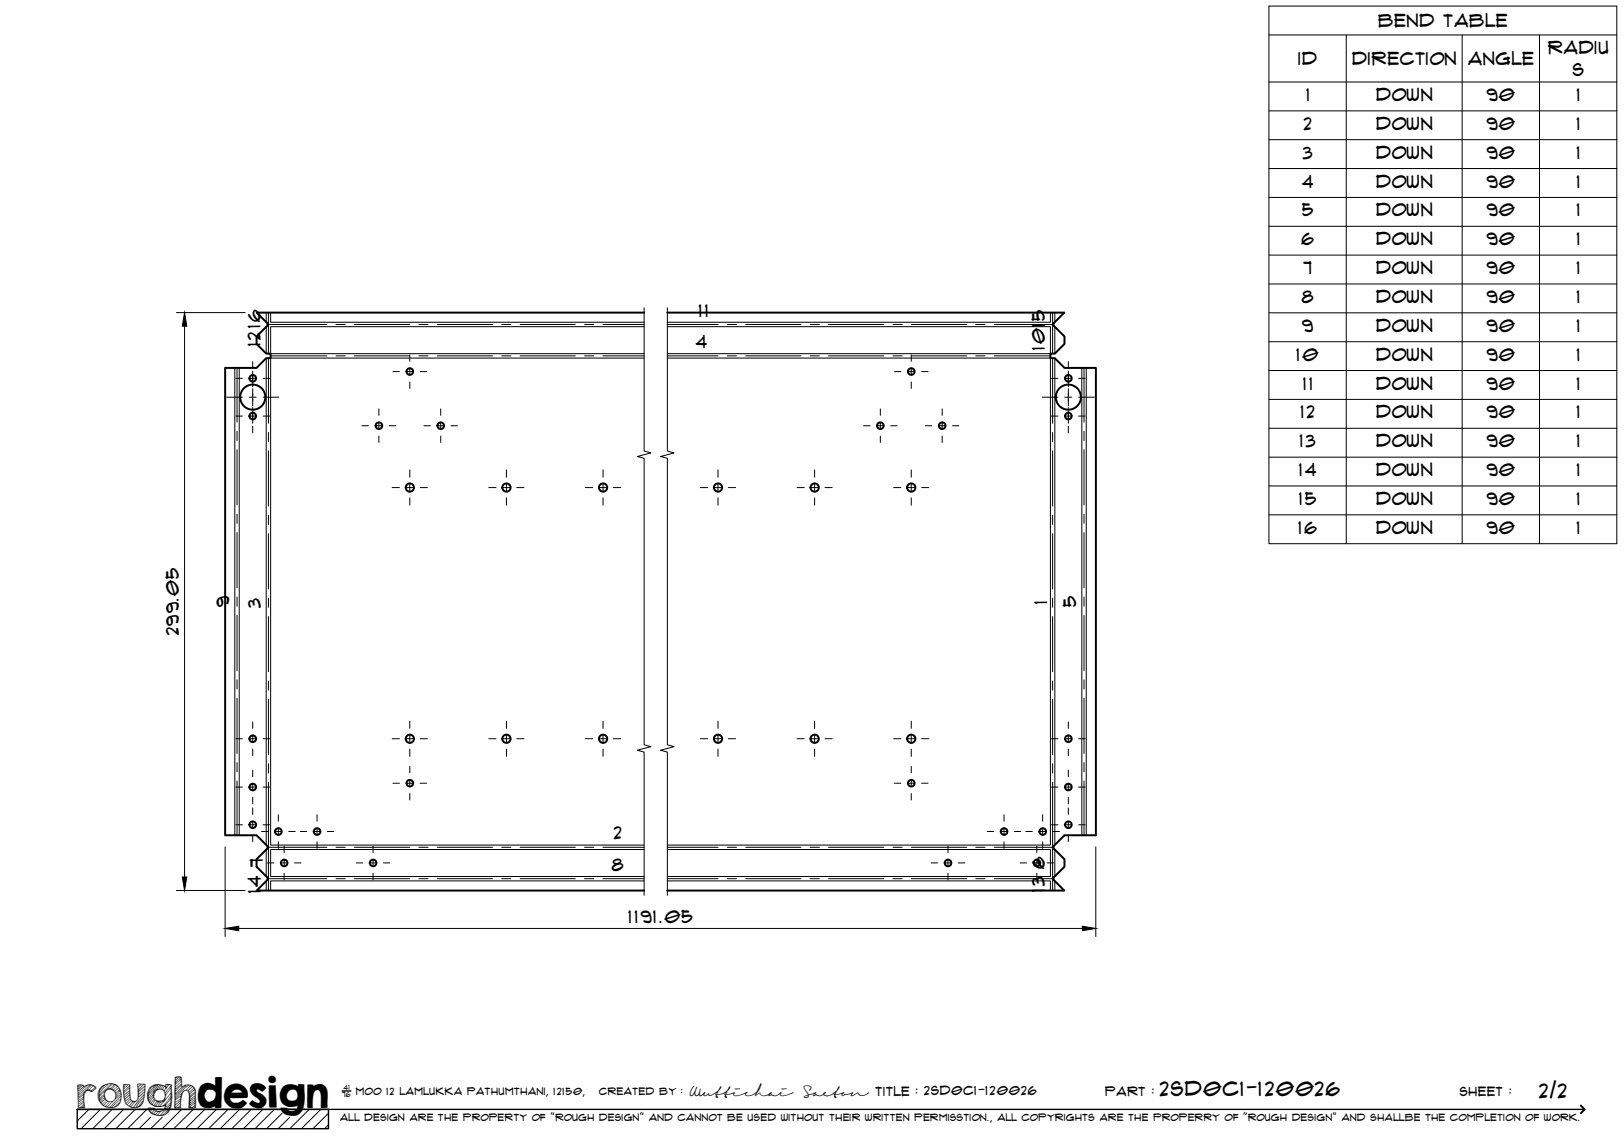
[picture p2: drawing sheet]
<svg xmlns="http://www.w3.org/2000/svg" width="420mm" height="297mm" viewBox="0 0 420 297" stroke-linecap="round" stroke-linejoin="round" font-family="sans-serif">
<!-- layer: Visible -->
<g fill="none" stroke="#000" stroke-width=".51">
<path d="M69.1 84.3l-2.7 2.7v2l2.5 2.5h1.1v1.2h-1.1l-2.5 2.5h-8.1v120.9h8.1l2.7 2.8 .2 .4-.2 .3-2.7 2.7v2l2.7 2.7 .2 .5-.2 .2M166.6 80.9h-100.2l2.7 2.7 .2 .2-.2 .5M172.7 80.9h102.7l-2.8 2.7M272.6 84.3l2.8 2.7v2l-2.5 2.5h-1.1v1.2h1.1l2.5 2.5h8.1v120.9h-8.1l-2.8 2.8M272.7 83.6l-.2 .5 .2 .2M272.6 219.6l2.8 2.7v2l-2.8 2.7M272.7 218.9l-.2 .4 .2 .3M69.1 227.7l-2.7 2.7h100.2M272.6 227.7l2.8 2.7h-102.7M272.7 227l-.2 .5 .2 .2"/>
<circle cx="65.4" cy="97.9" r=".86"/>
<circle cx="106" cy="96.1" r=".86"/>
<circle cx="235.8" cy="96.1" r=".86"/>
<circle cx="276.4" cy="97.9" r=".86"/>
<circle cx="65.4" cy="107.7" r=".86"/>
<circle cx="65.4" cy="102.8" r="3.2"/>
<circle cx="98" cy="110.1" r=".86"/>
<circle cx="114" cy="110.1" r=".86"/>
<circle cx="227.8" cy="110.1" r=".86"/>
<circle cx="243.8" cy="110.1" r=".86"/>
<circle cx="276.4" cy="107.7" r=".86"/>
<circle cx="276.4" cy="102.8" r="3.2"/>
<circle cx="106" cy="126.1" r="1.07"/>
<circle cx="131" cy="126.1" r="1.07"/>
<circle cx="156" cy="126.1" r="1.07"/>
<circle cx="185.8" cy="126.1" r="1.07"/>
<circle cx="210.8" cy="126.1" r="1.07"/>
<circle cx="235.8" cy="126.1" r="1.07"/>
<circle cx="65.4" cy="191.2" r=".86"/>
<circle cx="106" cy="191.2" r="1.07"/>
<circle cx="131" cy="191.2" r="1.07"/>
<circle cx="156" cy="191.2" r="1.07"/>
<circle cx="185.8" cy="191.2" r="1.07"/>
<circle cx="210.8" cy="191.2" r="1.07"/>
<circle cx="235.8" cy="191.2" r="1.07"/>
<circle cx="276.4" cy="191.2" r=".86"/>
<circle cx="65.4" cy="213.4" r=".86"/>
<circle cx="65.4" cy="203.6" r=".86"/>
<circle cx="72" cy="215.2" r=".86"/>
<circle cx="82" cy="215.2" r=".86"/>
<circle cx="106" cy="202.6" r=".86"/>
<circle cx="235.8" cy="202.6" r=".86"/>
<circle cx="259.8" cy="215.2" r=".86"/>
<circle cx="269.8" cy="215.2" r=".86"/>
<circle cx="276.4" cy="213.4" r=".86"/>
<circle cx="276.4" cy="203.6" r=".86"/>
<circle cx="73.5" cy="223.3" r=".86"/>
<circle cx="96.5" cy="223.3" r=".86"/>
<circle cx="245.3" cy="223.3" r=".86"/>
<circle cx="268.3" cy="223.3" r=".86"/>
</g>
<!-- layer: Bend Center -->
<g fill="none" stroke="#000" stroke-width=".26">
<path d="M61.3 95.2v14M69.3 84h15.3M69.4 80.9v10.6M69.4 92.7v16.8M70 92.1h14.6M86.9 84h2.4M86.9 92.1h2.4M91.7 84h14.3M91.7 92.1h14.3M108.4 84h2.3M108.4 92.1h2.3M113.1 84h14.3"/>
<path d="M113.1 92.1h14.3M129.8 84h2.4M129.8 92.1h2.4M134.6 84h14.2M134.6 92.1h14.2M151.2 84h2.4M151.2 92.1h2.4M156 84h10.6M156 92.1h10.6M172.7 84h13.1M172.7 92.1h13.1M188.2 84h2.3"/>
<path d="M188.2 92.1h2.3M192.9 84h14.3M192.9 92.1h14.3M209.6 84h2.4M209.6 92.1h2.4M214.4 84h14.2M214.4 92.1h14.2M231 84h2.4M231 92.1h2.4M235.8 84h14.3M235.8 92.1h14.3M252.5 84h2.3"/>
<path d="M252.5 92.1h2.3M257.2 84h15.3M257.2 92.1h14.6M272.3 80.9v10.6M272.3 92.7v16.8M280.5 95.2v14M61.3 111.6v2.4M61.3 116.4v14.2M69.4 111.9v2.4M69.4 116.7v14.2M272.3 111.9v2.4M272.3 116.7v14.2"/>
<path d="M280.5 111.6v2.4M280.5 116.4v14.2M61.3 133v2.4M61.3 137.8v14.3M69.4 133.3v2.4M69.4 138.1v14.3M272.3 133.3v2.4M272.3 138.1v14.3M280.5 133v2.4M280.5 137.8v14.3M61.3 154.5v2.4M61.3 159.2v14.3"/>
<path d="M69.4 154.8v2.3M69.4 159.5v14.3M272.3 154.8v2.3M272.3 159.5v14.3M280.5 154.5v2.4M280.5 159.2v14.3M61.3 175.9v2.4M69.4 176.2v2.4M272.3 176.2v2.4M280.5 175.9v2.4M61.3 180.7v14.3M61.3 197.3v2.4"/>
<path d="M69.4 181v14.2M69.4 197.6v2.4M272.3 181v14.2M272.3 197.6v2.4M280.5 180.7v14.3M280.5 197.3v2.4M61.3 202.1v14M69.3 219.2h15.3M69.4 202.4v28M86.9 219.2h2.4M91.7 219.2h14.3M108.4 219.2h2.3"/>
<path d="M113.1 219.2h14.3M129.8 219.2h2.4M134.6 219.2h14.2M151.2 219.2h2.4M156 219.2h10.6M172.7 219.2h13.1M188.2 219.2h2.3M192.9 219.2h14.3M209.6 219.2h2.4M214.4 219.2h14.2M231 219.2h2.4M235.8 219.2h14.3"/>
<path d="M252.5 219.2h2.3M257.2 219.2h15.3M272.3 202.4v28M280.5 202.1v14M69.3 227.4h15.3M86.9 227.4h2.4M91.7 227.4h14.3M108.4 227.4h2.3M113.1 227.4h14.3M129.8 227.4h2.4M134.6 227.4h14.2M151.2 227.4h2.4"/>
<path d="M156 227.4h10.6M172.7 227.4h13.1M188.2 227.4h2.3M192.9 227.4h14.3M209.6 227.4h2.4M214.4 227.4h14.2M231 227.4h2.4M235.8 227.4h14.3M252.5 227.4h2.3M257.2 227.4h15.3"/>
</g>
<!-- layer: Visible Narrow -->
<g fill="none" stroke="#000" stroke-width=".26">
<path d="M60.7 95.2v120.9M61.9 95.2v120.9M68.9 80.9v2.5M68.9 84.5v7M68.9 92.7v125.9M70 80.9v2.5h96.6M166.6 92.7h-96.6v126h96.6M166.6 84.5h-96.6v7h96.6M172.7 92.7h99.1v126h-99.1M172.7 84.5h99.1v7h-99.1M271.8 80.9v2.5h-99.1M272.9 80.9v2.5"/>
<path d="M272.9 84.5v7M272.9 92.7v125.9M279.9 95.2v120.9M281 95.2v120.9M68.9 219.8v7M166.6 219.8h-96.6v7h96.6M172.7 219.8h99.1v7h-99.1M272.9 219.8v7M68.9 228v2.4M166.6 227.9h-96.6v2.5M172.7 227.9h99.1v2.5M272.9 228v2.4"/>
</g>
<!-- layer: TitleBlock -->
<path d="M20 287h65v5h-65zM20 287h390M88.5 282.3h2.3" fill="none" stroke="#000" stroke-width=".36"/>
<path d="M409 286.1l1 .9-1 1" fill="none" stroke="#000" stroke-width=".51"/>
<g fill="none" stroke="#000" stroke-width=".26">
<path d="M23 287l-3 3.1M26 287l-5 5M29 287l-5 5M32 287l-5 5M35 287l-5 5M38 287l-5 5M39 289.1l-3 2.9M42 289.1l-3 2.9M47 287l-5 5M50 287l-5 5M53 287l-5 5M56 287l-5 5"/>
<path d="M59 287l-5 5M62 287l-5 5M65 287l-5 5M68 287l-5 5M71 287l-5 5M73 288l-4 4M75 289.1l-3 2.9M80 287l-5 5M83 287l-5 5M85 288l-4 4M85 291l-1 1"/>
</g>
<!-- layer: Smart Centers -->
<g fill="none" stroke="#000" stroke-width=".26">
<path d="M61 97.9h1.7M64.5 97.9h1.8M65.4 93.6v1.6M65.4 96v4.1M68.1 97.9h1.6M101.7 96.1h1.6M105.1 96.1h1.8M106 91.8v1.7M106 95.3v1.8M106 98.8v1.7M108.7 96.1h1.7M231.4 96.1h1.7"/>
<path d="M234.9 96.1h1.7M235.8 91.8v1.7M235.8 95.3v1.8M235.8 98.8v1.7M238.4 96.1h1.7M272 97.9h1.7M275.5 97.9h1.8M276.4 93.6v1.6M276.4 96v4.1M279.1 97.9h1.6M58.6 102.8h4.1M61 107.7h1.7"/>
<path d="M64.5 102.8h1.8M64.5 107.7h1.8M65.4 100.6v4.4M65.4 105.5v4M65.4 110.3v1.7M68.1 102.8h4M68.1 107.7h1.6M93.7 110.2h1.6M97.1 110.2h1.8M98 105.8v1.7M98 109.3v1.7M98 112.8v1.7"/>
<path d="M100.7 110.2h1.7M109.7 110.2h1.6M113.1 110.2h1.8M114 105.8v1.7M114 109.3v1.7M114 112.8v1.7M116.7 110.2h1.7M223.4 110.2h1.7M226.9 110.2h1.7M227.8 105.8v1.7M227.8 109.3v1.7M227.8 112.8v1.7"/>
<path d="M230.4 110.2h1.7M239.4 110.2h1.7M242.9 110.2h1.7M243.8 105.8v1.7M243.8 109.3v1.7M243.8 112.8v1.7M246.4 110.2h1.7M269.6 102.8h4.1M272 107.7h1.7M275.5 102.8h1.8M275.5 107.7h1.8M276.4 100.6v4.4"/>
<path d="M276.4 105.5v4M276.4 110.3v1.7M279.1 102.8h4M279.1 107.7h1.6M101.5 126.2h1.8M105.1 126.2h1.8M106 121.6v1.9M106 125.3v1.7M106 128.8v1.9M108.7 126.2h1.9M126.4 126.2h1.9M130.1 126.2h1.8"/>
<path d="M131 121.6v1.9M131 125.3v1.7M131 128.8v1.9M133.7 126.2h1.9M151.4 126.2h1.9M155.1 126.2h1.8M156 121.6v1.9M156 125.3v1.7M156 128.8v1.9M158.7 126.2h1.9M181.2 126.2h1.9M184.9 126.2h1.7"/>
<path d="M185.8 121.6v1.9M185.8 125.3v1.7M185.8 128.8v1.9M188.4 126.2h1.9M206.2 126.2h1.9M209.9 126.2h1.7M210.8 121.6v1.9M210.8 125.3v1.7M210.8 128.8v1.9M213.4 126.2h1.9M231.2 126.2h1.9M234.9 126.2h1.7"/>
<path d="M235.8 121.6v1.9M235.8 125.3v1.7M235.8 128.8v1.9M238.4 126.2h1.9M61 191.1h1.7M64.5 191.1h1.8M65.4 186.8v1.7M65.4 190.3v1.8M65.4 193.8v1.7M65.4 199.3v1.7M68.1 191.1h1.6M101.5 191.1h1.8"/>
<path d="M105.1 191.1h1.8M106 186.6v1.9M106 190.3v1.8M106 193.8v1.9M106 198.3v1.7M108.7 191.1h1.9M126.4 191.1h1.9M130.1 191.1h1.8M131 186.6v1.9M131 190.3v1.8M131 193.8v1.9M133.7 191.1h1.9"/>
<path d="M151.4 191.1h1.9M155.1 191.1h1.8M156 186.6v1.9M156 190.3v1.8M156 193.8v1.9M158.7 191.1h1.9M181.2 191.1h1.9M184.9 191.1h1.7M185.8 186.6v1.9M185.8 190.3v1.8M185.8 193.8v1.9M188.4 191.1h1.9"/>
<path d="M206.2 191.1h1.9M209.9 191.1h1.7M210.8 186.6v1.9M210.8 190.3v1.8M210.8 193.8v1.9M213.4 191.1h1.9M231.2 191.1h1.9M234.9 191.1h1.7M235.8 186.6v1.9M235.8 190.3v1.8M235.8 193.8v1.9M235.8 198.3v1.7"/>
<path d="M238.4 191.1h1.9M272 191.1h1.7M275.5 191.1h1.8M276.4 186.8v1.7M276.4 190.3v1.8M276.4 193.8v1.7M276.4 199.3v1.7M279.1 191.1h1.6M61 213.4h1.7M61 203.7h1.7M64.5 213.4h1.8M64.5 203.7h1.8"/>
<path d="M65.4 202.8v1.7M65.4 206.3v1.7M65.4 209v1.7M65.4 212.5v1.8M65.4 216.1v1.6M67.7 215.1h1.6M68.1 213.4h1.6M68.1 203.7h1.6M71.1 215.1h1.8M72 210.8v1.7M72 214.3v1.7M72 217.8v1.7"/>
<path d="M73.5 218.9v1.7M74.7 215.1h1.7M77.7 215.1h1.6M81.1 215.1h1.8M82 210.8v1.7M82 214.3v1.7M82 217.8v1.7M84.7 215.1h1.7M96.5 218.9v1.7M101.7 202.7h1.6M105.1 202.7h1.8M106 201.7v1.8"/>
<path d="M106 205.3v1.7M108.7 202.7h1.7M231.4 202.7h1.7M234.9 202.7h1.7M235.8 201.7v1.8M235.8 205.3v1.7M238.4 202.7h1.7M245.3 218.9v1.7M255.4 215.1h1.7M258.9 215.1h1.7M259.8 210.8v1.7M259.8 214.3v1.7"/>
<path d="M259.8 217.8v1.7M262.4 215.1h1.7M265.4 215.1h1.7M268.2 218.9v1.7M268.9 215.1h1.7M269.7 210.8v1.7M269.7 214.3v1.7M269.7 217.8v1.7M272 213.4h1.7M272 203.7h1.7M272.4 215.1h1.7M275.5 213.4h1.8"/>
<path d="M275.5 203.7h1.8M276.4 202.8v1.7M276.4 206.3v1.7M276.4 209v1.7M276.4 212.5v1.8M276.4 216.1v1.6M279.1 213.4h1.6M279.1 203.7h1.6M69.2 223.3h1.6M72.6 223.3h1.8M73.5 222.4v1.8M73.5 226v1.6"/>
<path d="M76.2 223.3h1.7M92.2 223.3h1.6M95.6 223.3h1.8M96.5 222.4v1.8M96.5 226v1.6M99.2 223.3h1.7M240.9 223.3h1.7M244.4 223.3h1.7M245.3 222.4v1.8M245.3 226v1.6M247.9 223.3h1.7M263.9 223.3h1.7"/>
<path d="M267.4 223.3h1.8M268.2 222.4v1.8M268.2 226v1.6M270.9 223.3h1.7"/>
</g>
<!-- layer: Bend Tables -->
<g fill="none" stroke="#000" stroke-width=".26">
<path d="M328.3 1.6h90v139.1h-90zM328.3 9h90M348.3 9v131.7M378.3 9v131.7M398.3 9v131.7M328.3 21.2h90M328.3 28.7h90M328.3 36.1h90M328.3 43.6h90M328.3 51.1h90M328.3 58.6h90M328.3 66h90"/>
<path d="M328.3 73.5h90M328.3 80.9h90M328.3 88.4h90M328.3 95.9h90M328.3 103.3h90M328.3 110.8h90M328.3 118.3h90M328.3 125.7h90M328.3 133.2h90"/>
</g>
<!-- layer: FD_Dimensions -->
<path d="M45.7 80.9h17.7M47.8 84.4v142.5M58.3 219.1v23.2M283.5 219.1v23.2M45.7 230.4h17.7M61.8 240.2h218.2" fill="none" stroke="#000" stroke-width=".26"/>
<path d="M47.8 80.9l.5 3.5h-1.1zM47.2 226.9h1.1l-.5 3.5zM58.3 240.2l3.5-.5v1.1zM280 239.7l3.5 .5-3.5 .6z" fill="#000" stroke="#000" stroke-width=".26"/>
<!-- layer: Break Lines -->
<path d="M166.6 79.6v37.1l1.8 .5-3.5 .9 1.7 .5v74.1l1.8 .5-3.5 .9 1.7 .5v37.1M172.7 79.6v37.1l1.7 .5-3.5 .9 1.8 .5v74.1l1.7 .5-3.5 .9 1.8 .5v37.1" fill="none" stroke="#000" stroke-width=".26"/>
<text font-size="9.7" x="19.9" y="286.8">roughdesign</text>
<g font-size="5.3">
<text x="300.1" y="283.6">2SD0C1-120026</text>
<text x="398.2" y="284">2/2</text>
</g>
<g font-size="4.6">
<text x="356.6" y="7">Bend Table</text>
<text x="335.9" y="16.9">ID</text>
<text x="349.8" y="16.8">Direction</text>
<text x="379.8" y="16.9">Angle</text>
<text x="400.5" y="13.9">Radiu</text>
<text x="406.9" y="19.8">s</text>
<text x="338" y="26.1">1</text>
<text x="356" y="26.1">Down</text>
<text x="384.6" y="26.1">90</text>
<text x="408" y="26.1">1</text>
<text x="337.3" y="33.6">2</text>
<text x="356" y="33.6">Down</text>
<text x="384.6" y="33.6">90</text>
<text x="408" y="33.6">1</text>
<text x="337.1" y="41">3</text>
<text x="356" y="41.1">Down</text>
<text x="384.6" y="41">90</text>
<text x="408" y="41">1</text>
<text x="336.9" y="48.5">4</text>
<text x="356" y="48.5">Down</text>
<text x="384.6" y="48.5">90</text>
<text x="408" y="48.5">1</text>
<text x="336.9" y="56">5</text>
<text x="356" y="56">Down</text>
<text x="384.6" y="56">90</text>
<text x="408" y="56">1</text>
<text x="336.7" y="63.4">6</text>
<text x="356" y="63.5">Down</text>
<text x="384.6" y="63.4">90</text>
<text x="408" y="63.4">1</text>
<text x="337.2" y="70.9">7</text>
<text x="356" y="70.9">Down</text>
<text x="384.6" y="70.9">90</text>
<text x="408" y="70.9">1</text>
<text x="180.8" y="82">11</text>
<text x="336.8" y="78.4">8</text>
<text x="356" y="78.4">Down</text>
<text x="384.6" y="78.4">90</text>
<text x="408" y="78.4">1</text>
<text x="67.4" y="89.5" transform="rotate(-90 67.4 89.5)">1216</text>
<text x="336.9" y="85.8">9</text>
<text x="356" y="85.9">Down</text>
<text x="384.6" y="85.8">90</text>
<text x="408" y="85.8">1</text>
<text x="180" y="90.1">4</text>
<text x="270.3" y="90.6" transform="rotate(-90 270.3 90.6)">1015</text>
<text x="335.4" y="93.3">10</text>
<text x="356" y="93.3">Down</text>
<text x="384.6" y="93.3">90</text>
<text x="408" y="93.3">1</text>
<text x="337.2" y="100.8">11</text>
<text x="356" y="100.8">Down</text>
<text x="384.6" y="100.8">90</text>
<text x="408" y="100.8">1</text>
<text x="336.5" y="108.3">12</text>
<text x="356" y="108.3">Down</text>
<text x="384.6" y="108.3">90</text>
<text x="408" y="108.3">1</text>
<text x="336.3" y="115.7">13</text>
<text x="356" y="115.7">Down</text>
<text x="384.6" y="115.7">90</text>
<text x="408" y="115.7">1</text>
<text x="336.1" y="123.2">14</text>
<text x="356" y="123.2">Down</text>
<text x="384.6" y="123.2">90</text>
<text x="408" y="123.2">1</text>
<text x="336.1" y="130.6">15</text>
<text x="356" y="130.7">Down</text>
<text x="384.6" y="130.6">90</text>
<text x="408" y="130.6">1</text>
<text x="335.9" y="138.1">16</text>
<text x="356" y="138.1">Down</text>
<text x="384.6" y="138.1">90</text>
<text x="408" y="138.1">1</text>
<text x="59.3" y="157.1" transform="rotate(-90 59.3 157.1)">9</text>
<text x="67.4" y="157.2" transform="rotate(-90 67.4 157.2)">3</text>
<text x="270.9" y="156.3" transform="rotate(-90 270.9 156.3)">1</text>
<text x="278.4" y="157.1" transform="rotate(-90 278.4 157.1)">5</text>
<text x="46.3" y="164.3" transform="rotate(-90 46.3 164.3)">299.05</text>
<text x="158.8" y="217.2">2</text>
<text x="68" y="224.3" transform="rotate(-90 68 224.3)">7</text>
<text x="158.3" y="225.3">8</text>
<text x="270.3" y="224.9" transform="rotate(-90 270.3 224.9)">6</text>
<text x="67.5" y="231.1" transform="rotate(-90 67.5 231.1)">14</text>
<text x="270.3" y="230.9" transform="rotate(-90 270.3 230.9)">13</text>
<text x="162.6" y="238.8">1191.05</text>
</g>
<g font-size="3.4">
<text x="178.3" y="283.5">Wuttichai</text>
<text x="208.1" y="283.5">Saeton title : 2SD0C1-120026</text>
</g>
<g font-size="3.3">
<text x="286" y="283.5">Part :</text>
<text x="377.7" y="283.5">sheet :</text>
</g>
<g font-size="2.7">
<text x="92.1" y="283.3">moo 12 Lamlukka pathumthani, 12150,</text>
<text x="155" y="283.3">created by :</text>
</g>
<text font-size="2.6" x="88" y="290.1">all design are the property of &quot;rough design&quot; and cannot be used without their written permisstion., all copyrights are the properry of &quot;rough design&quot; and shallbe the completion of work.</text>
<g font-size="1.9">
<text x="88.5" y="283.9">76</text>
<text x="88.9" y="282.1">41</text>
</g>
</svg>
